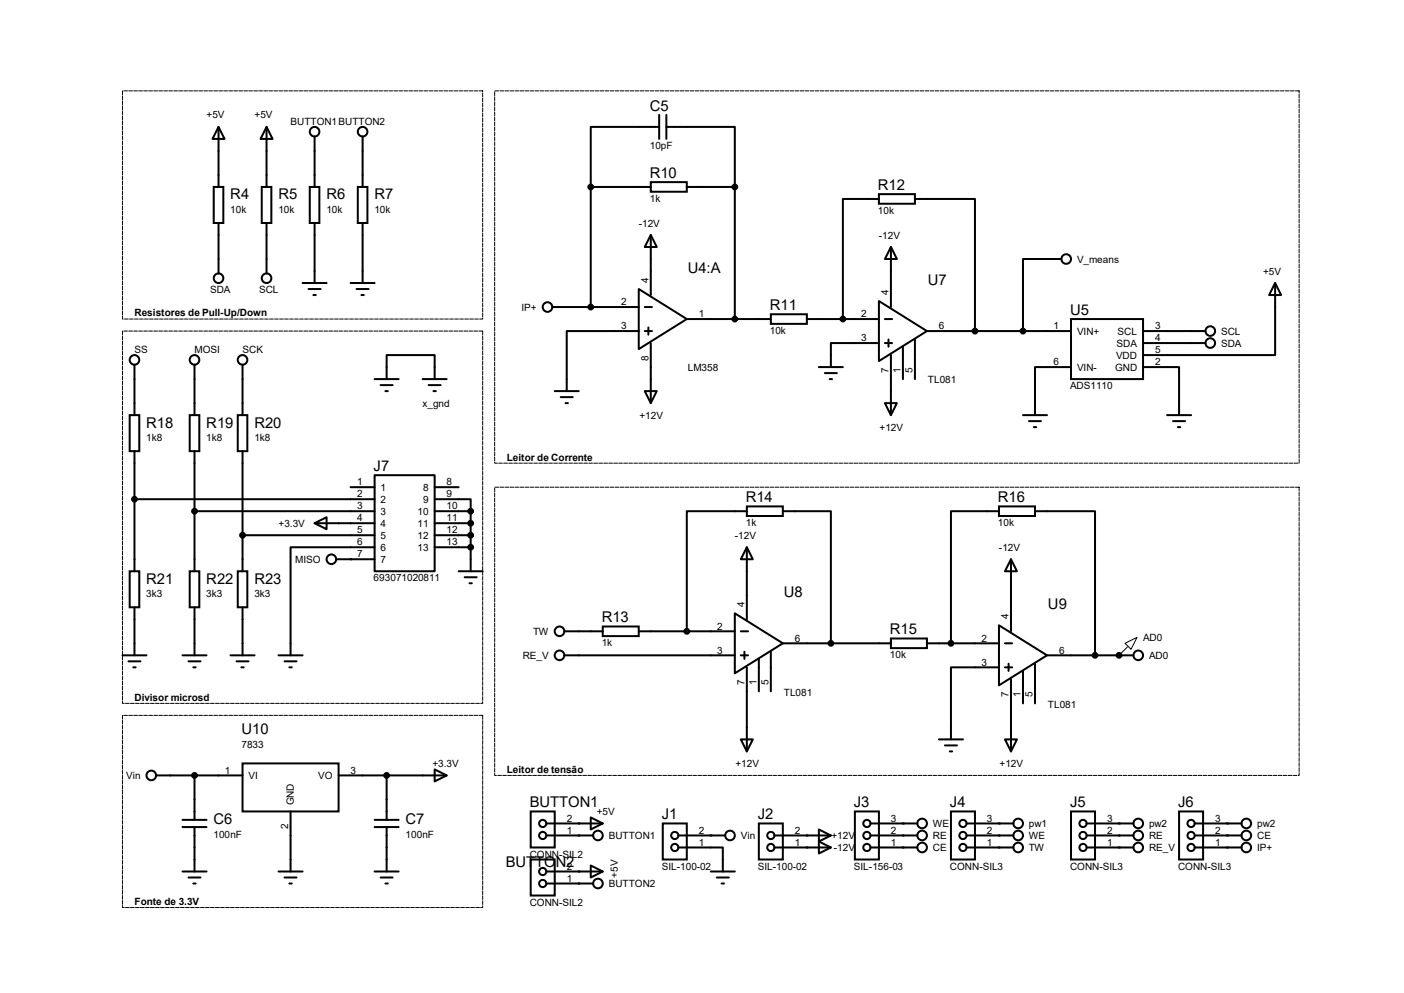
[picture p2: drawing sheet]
<svg xmlns="http://www.w3.org/2000/svg" width="297mm" height="210mm" viewBox="0 0 297 210" stroke-linecap="round" stroke-linejoin="round" font-family="sans-serif">
<g fill="none" stroke="#000" stroke-width=".42">
<path d="M45.2 39.5h2v7.7h-2zM46.2 26.8l1.3 2.6h-2.5zM46.2 26.8v12.7M55.4 39.5h2v7.7h-2zM56.4 26.8l1.3 2.6h-2.6zM56.4 26.8v12.7M65.5 39.5h2.1v7.7h-2.1zM66.5 28.9v10.6M75.7 39.5h2v7.7h-2zM76.7 28.9v10.6M125 39.5h12.7M125 39.5v25.4"/>
<path d="M137.7 38.5h7.6v2.1h-7.6zM139.4 26.8h-14.4v12.7M139.4 24.3v5.1M141 26.8h14.4v12.7M141 24.3v5.1M145.3 39.5h10.1M155.4 39.5v28M46.2 47.2v10.6M56.4 47.2v10.6M64 59.9h5.1M66.5 47.2v12.7M74.2 59.9h5"/>
<path d="M76.7 47.2v12.7M137.7 49.7l1.2 2.5h-2.5zM137.7 49.7v12.7M185.9 41.1h7.6v2h-7.6zM185.9 42.1h-7.6v25.4M188.5 52.2l1.2 2.6h-2.5zM188.5 52.2v12.7M193.5 42.1h12.7v27.9M224.5 54.8h-8.1v15.2M269.7 59.9l1.3 2.5h-2.5zM269.7 59.9v15.2h-27.9M28.4 77.1v10.7"/>
<path d="M41.1 77.1v10.7M51.3 77.1v10.7M65.3 61.1h2.5M66.3 62.4h.5M75.4 61.1h2.6M76.5 62.4h.5M116.8 64.9h18.3M135.1 61.1l10.2 6.4-10.2 6.3zM135.1 70h-15.2v12.7M136.4 64.9h1.5M136.4 70h1.5M137.2 69.3v1.5"/>
<path d="M137.7 72.6v12.7M145.3 67.5h17.8M163.1 66.5h7.6v2h-7.6zM170.7 67.5h15.2M173.2 77.6h5.1M174.5 78.9h2.5M185.9 63.7l10.2 6.3-10.2 6.4zM185.9 72.6h-10.1v5M187.2 67.5h1.5M187.2 72.6h1.5M188 71.8v1.5M188.5 75.1v12.7"/>
<path d="M191 73.3v6.9M193.5 71.8v8.4M196.1 70h30.5M226.6 67.5h15.2v12.7h-15.2zM226.6 77.6h-7.7v10.2M241.8 77.6h7.6v10.2M241.8 70h13.2M241.8 72.6h13.2M27.4 87.8h2.1v7.6h-2.1zM28.4 95.4v25.4M40.1 87.8h2.1v7.6h-2.1zM41.1 95.4v25.4"/>
<path d="M50.3 87.8h2v7.6h-2zM51.3 95.4v25.4M79.2 80.2h5.1M80.5 81.4h2.6M81.5 82.7h.5M81.8 80.2v-5.1h10.1v5.1M89.4 80.2h5.1M90.7 81.4h2.5M91.7 82.7h.5M117.3 82.7h5.1M118.6 84h2.6M119.6 85.3h.5"/>
<path d="M136.4 82.7h2.5l-1.2 2.6zM175.5 80.2h.5M187.2 85.3h2.5l-1.2 2.5zM216.4 87.8h5.1M217.7 89.1h2.5M218.7 90.3h.5M246.9 87.8h5.1M248.2 89.1h2.5M249.2 90.3h.5M28.4 105.6h50.8M41.1 108.1h38.1M51.3 113.2h27.9"/>
<path d="M66.5 110.7l2.6-1.3v2.5zM66.5 110.7h12.7M71.1 118.3h8.1M74.2 103h5M79.2 100.5h12.7v20.3h-12.7zM79.2 115.7h-17.7v22.9M91.9 105.6h7.7v2.5M91.9 108.1h7.7M91.9 110.7h7.7M91.9 113.2h7.7M91.9 115.7h7.7M91.9 103h5.1"/>
<path d="M99.6 108.1v12.7M158 115.7l1.3 2.6h-2.6zM158 107.1h7.6v2h-7.6zM158 108.1h-12.7v25.4M158 115.7v15.3M165.6 108.1h10.2v28M211.3 107.1h7.6v2h-7.6zM211.3 108.1h-10.1v28M213.9 118.3l1.2 2.5h-2.5zM213.9 118.3v15.2M218.9 108.1h12.7v30.5M25.9 138.6h5.1"/>
<path d="M27.2 139.9h2.5M27.4 120.8h2.1v7.6h-2.1zM28.4 128.4v10.2M38.6 138.6h5.1M39.9 139.9h2.5M40.1 120.8h2.1v7.6h-2.1zM41.1 128.4v10.2M48.8 138.6h5M50 139.9h2.6M50.3 120.8h2v7.6h-2zM51.3 128.4v10.2M58.9 138.6h5.1"/>
<path d="M60.2 139.9h2.5M97 120.8h5.1M98.3 122.1h2.5M99.3 123.4h.5M119.4 133.5h8.1M119.4 138.6h36M127.5 132.5h7.6v2h-7.6zM135.1 133.5h20.3M155.4 129.7l10.2 6.4-10.2 6.3zM156.7 133.5h1.5M156.7 138.6h1.5M157.5 137.8v1.6"/>
<path d="M160.5 139.4v6.8M163.1 137.8v8.4M165.6 136.1h22.9M188.5 135h7.6v2.1h-7.6zM196.1 136.1h15.2M211.3 132.2l10.2 6.4-10.2 6.3zM212.6 136.1h1.5M221.5 138.6h18.3M28.2 141.1h.5M40.9 141.1h.5M51.1 141.1h.5M61.2 141.1h.5"/>
<path d="M156.7 156.4h2.6l-1.3 2.5zM158 141.1v17.8M198.6 156.4h5.1M199.9 157.6h2.5M200.9 158.9h.5M211.3 141.1h-10.1v15.3M212.6 156.4h2.5l-1.2 2.5zM212.6 141.1h1.5M213.4 140.4v1.5M213.9 143.7v15.2M216.4 141.9v6.9M218.9 140.4v8.4"/>
<path d="M33 164h18.3M38.6 173.4h5.1M38.6 174.9h5.1M41.1 164v9.4M41.1 174.9v9.4M51.3 161.5h20.3v10.1h-20.3zM61.5 171.6v12.7M71.6 164h22.9M79.2 173.4h5.1M79.2 174.9h5.1M81.8 164v9.4M81.8 174.9v9.4"/>
<path d="M91.9 162.7l2.6 1.3-2.6 1.3zM112.3 171.6h5v7.6h-5zM115.6 176.7h9.9M115.6 174.2h11.9M125 172.9l2.5 1.3-2.5 1.2zM140.2 174.2h5.1v7.6h-5.1zM143.5 179.2h9.4v5.1M143.5 176.7h9.9M160.5 174.2h5.1v7.6h-5.1zM163.8 179.2h12M163.8 176.7h12M173.2 175.4l2.6 1.3-2.6 1.3z"/>
<path d="M173.2 178l2.6 1.2-2.6 1.3zM180.8 171.6h5.1v10.2h-5.1zM184.1 179.2h10M184.1 176.7h10M184.1 174.2h10M201.2 171.6h5v10.2h-5zM204.5 179.2h9.9M204.5 176.7h9.9M204.5 174.2h9.9M226.6 171.6h5v10.2h-5zM229.9 179.2h9.9M229.9 176.7h9.9"/>
<path d="M229.9 174.2h9.9M249.4 171.6h5.1v10.2h-5.1zM252.7 179.2h9.9M252.7 176.7h9.9M252.7 174.2h9.9M38.6 184.3h5.1M39.9 185.6h2.5M40.9 186.9h.5M58.9 184.3h5.1M60.2 185.6h2.5M61.2 186.9h.5M79.2 184.3h5.1"/>
<path d="M80.5 185.6h2.6M81.5 186.9h.5M112.3 181.8h5v7.6h-5zM115.6 184.3h11.9M115.6 186.9h9.9M125 183l2.5 1.3-2.5 1.3zM150.4 184.3h5M151.6 185.6h2.6M152.7 186.9h.5"/>
<circle cx="66.5" cy="27.9" r="1.02"/>
<circle cx="76.7" cy="27.9" r="1.02"/>
<circle cx="46.2" cy="58.8" r="1.02"/>
<circle cx="56.4" cy="58.8" r="1.02"/>
<circle cx="225.6" cy="54.8" r="1.02"/>
<circle cx="28.4" cy="76.1" r="1.02"/>
<circle cx="41.1" cy="76.1" r="1.02"/>
<circle cx="51.3" cy="76.1" r="1.02"/>
<circle cx="115.8" cy="64.9" r="1.02"/>
<circle cx="256" cy="70" r="1.02"/>
<circle cx="256" cy="72.6" r="1.02"/>
<circle cx="70.1" cy="118.3" r="1.02"/>
<circle cx="118.4" cy="138.6" r="1.02"/>
<circle cx="118.4" cy="133.5" r="1.02"/>
<circle cx="240.8" cy="138.6" r="1.02"/>
<circle cx="32" cy="164" r="1.02"/>
<circle cx="114.8" cy="176.7" r=".76"/>
<circle cx="114.8" cy="174.2" r=".76"/>
<circle cx="126.5" cy="176.7" r="1.02"/>
<circle cx="142.7" cy="176.7" r=".76"/>
<circle cx="142.7" cy="179.2" r=".76"/>
<circle cx="154.4" cy="176.7" r="1.02"/>
<circle cx="163.1" cy="179.2" r=".76"/>
<circle cx="163.1" cy="176.7" r=".76"/>
<circle cx="183.4" cy="176.7" r=".76"/>
<circle cx="183.4" cy="174.2" r=".76"/>
<circle cx="183.4" cy="179.2" r=".76"/>
<circle cx="195.1" cy="179.2" r="1.02"/>
<circle cx="195.1" cy="176.7" r="1.02"/>
<circle cx="195.1" cy="174.2" r="1.02"/>
<circle cx="203.7" cy="179.2" r=".76"/>
<circle cx="203.7" cy="176.7" r=".76"/>
<circle cx="203.7" cy="174.2" r=".76"/>
<circle cx="215.4" cy="174.2" r="1.02"/>
<circle cx="215.4" cy="179.2" r="1.02"/>
<circle cx="215.4" cy="176.7" r="1.02"/>
<circle cx="229.1" cy="179.2" r=".76"/>
<circle cx="229.1" cy="176.7" r=".76"/>
<circle cx="229.1" cy="174.2" r=".76"/>
<circle cx="240.8" cy="179.2" r="1.02"/>
<circle cx="240.8" cy="176.7" r="1.02"/>
<circle cx="240.8" cy="174.2" r="1.02"/>
<circle cx="252" cy="176.7" r=".76"/>
<circle cx="252" cy="179.2" r=".76"/>
<circle cx="252" cy="174.2" r=".76"/>
<circle cx="263.7" cy="174.2" r="1.02"/>
<circle cx="263.7" cy="179.2" r="1.02"/>
<circle cx="263.7" cy="176.7" r="1.02"/>
<circle cx="114.8" cy="184.3" r=".76"/>
<circle cx="114.8" cy="186.9" r=".76"/>
<circle cx="126.5" cy="186.9" r="1.02"/>
</g>
<g fill="#000">
<circle cx="74.2" cy="118.3" r=".21"/>
<circle cx="236.7" cy="138.6" r=".21"/>
<circle cx="122.4" cy="176.7" r=".21"/>
<circle cx="122.4" cy="174.2" r=".21"/>
<circle cx="150.4" cy="176.7" r=".21"/>
<circle cx="170.7" cy="179.2" r=".21"/>
<circle cx="170.7" cy="176.7" r=".21"/>
<circle cx="191" cy="179.2" r=".21"/>
<circle cx="191" cy="174.2" r=".21"/>
<circle cx="191" cy="176.7" r=".21"/>
<circle cx="211.3" cy="179.2" r=".21"/>
<circle cx="211.3" cy="174.2" r=".21"/>
<circle cx="211.3" cy="176.7" r=".21"/>
<circle cx="236.7" cy="176.7" r=".21"/>
<circle cx="236.7" cy="174.2" r=".21"/>
<circle cx="236.7" cy="179.2" r=".21"/>
<circle cx="259.6" cy="179.2" r=".21"/>
<circle cx="259.6" cy="176.7" r=".21"/>
<circle cx="259.6" cy="174.2" r=".21"/>
<circle cx="122.4" cy="184.3" r=".21"/>
<circle cx="122.4" cy="186.9" r=".21"/>
</g>
<g fill="#000" stroke="#000" stroke-width=".42">
<circle cx="125" cy="39.5" r=".51"/>
<circle cx="155.4" cy="39.5" r=".51"/>
<circle cx="125" cy="64.9" r=".51"/>
<circle cx="155.4" cy="67.5" r=".51"/>
<circle cx="178.3" cy="67.5" r=".51"/>
<circle cx="206.2" cy="70" r=".51"/>
<circle cx="216.4" cy="70" r=".51"/>
<circle cx="28.4" cy="105.6" r=".51"/>
<circle cx="41.1" cy="108.1" r=".51"/>
<circle cx="51.3" cy="113.2" r=".51"/>
<circle cx="99.6" cy="115.7" r=".51"/>
<circle cx="99.6" cy="113.2" r=".51"/>
<circle cx="99.6" cy="108.1" r=".51"/>
<circle cx="99.6" cy="110.7" r=".51"/>
<circle cx="145.3" cy="133.5" r=".51"/>
<circle cx="175.8" cy="136.1" r=".51"/>
<circle cx="201.2" cy="136.1" r=".51"/>
<circle cx="231.6" cy="138.6" r=".51"/>
<circle cx="236.7" cy="138.6" r=".51"/>
<circle cx="41.1" cy="164" r=".51"/>
<circle cx="81.8" cy="164" r=".51"/>
</g>
<path d="M25.9 19.2h76.2v48.3h-76.2zM104.6 19.2h170.2v78.8h-170.2zM25.9 70h76.2v78.8h-76.2zM104.6 103h170.2v61h-170.2zM25.9 151.3h76.2v40.6h-76.2z" fill="none" stroke="#000" stroke-width=".21" stroke-dasharray=".8 .3"/>
<path d="M238 136.1l2.5-1.3-1.2 2.5zM238.5 136.8l-1.8 1.8" fill="none" stroke="#000" stroke-width=".21"/>
<g font-size="3.1">
<text x="137.5" y="23.4">C5</text>
<text x="137.5" y="37.6">R10</text>
<text x="185.7" y="40.2">R12</text>
<text x="48.7" y="42.2">R4</text>
<text x="58.9" y="42.2">R5</text>
<text x="69" y="42.2">R6</text>
<text x="79.2" y="42.2">R7</text>
<text x="145.5" y="57.7">U4:A</text>
<text x="162.9" y="65.6">R11</text>
<text x="196.3" y="60.2">U7</text>
<text x="226.4" y="66.6">U5</text>
<text x="30.9" y="90.4">R18</text>
<text x="43.6" y="90.4">R19</text>
<text x="53.8" y="90.4">R20</text>
<text x="79" y="99.6">J7</text>
<text x="157.8" y="106.2">R14</text>
<text x="211.1" y="106.2">R16</text>
<text x="30.9" y="123.4">R21</text>
<text x="43.6" y="123.4">R22</text>
<text x="53.8" y="123.4">R23</text>
<text x="127.3" y="131.6">R13</text>
<text x="165.8" y="126.3">U8</text>
<text x="221.7" y="128.8">U9</text>
<text x="188.3" y="134.2">R15</text>
<text x="51.1" y="155.2">U10</text>
<text x="112.1" y="170.7">BUTTON1</text>
<text x="140" y="173.3">J1</text>
<text x="160.3" y="173.3">J2</text>
<text x="180.6" y="170.7">J3</text>
<text x="201" y="170.7">J4</text>
<text x="226.4" y="170.7">J5</text>
<text x="249.2" y="170.7">J6</text>
<text x="45.2" y="174.2">C6</text>
<text x="85.8" y="174.2">C7</text>
<text x="107" y="183.4">BUTTON2</text>
</g>
<g font-size="2.1">
<text x="43.7" y="25.1">+5V</text>
<text x="53.8" y="25.1">+5V</text>
<text x="61.5" y="26.3">BUTTON1BUTTON2</text>
<text x="137.5" y="31.5">10pF</text>
<text x="48.7" y="45.1">10k</text>
<text x="58.9" y="45.1">10k</text>
<text x="69" y="45.1">10k</text>
<text x="79.2" y="45.1">10k</text>
<text x="135.1" y="47.9">-12V</text>
<text x="137.5" y="42.7">1k</text>
<text x="185.7" y="45.3">10k</text>
<text x="185.9" y="50.5">-12V</text>
<text x="137.2" y="59.9" transform="rotate(-90 137.2 59.9)">4</text>
<text x="227.8" y="55.5">V_means</text>
<text x="267.2" y="58.1">+5V</text>
<text x="44.4" y="61.9">SDA</text>
<text x="54.8" y="61.9">SCL</text>
<text x="110.3" y="65.7">IP+</text>
<text x="131.4" y="64.6">2</text>
<text x="188" y="62.4" transform="rotate(-90 188 62.4)">4</text>
<text x="28.4" y="66.9">Resistores de Pull-Up/Down</text>
<text x="131.4" y="69.6">3</text>
<text x="147.8" y="67.1">1</text>
<text x="162.9" y="70.7">10k</text>
<text x="182.2" y="67.1">2</text>
<text x="198.6" y="69.6">6</text>
<text x="222.8" y="69.6">1</text>
<text x="227.8" y="70.8">VIN+</text>
<text x="236.4" y="70.8">SCL</text>
<text x="244.3" y="69.6">3</text>
<text x="258.3" y="70.8">SCL</text>
<text x="28.4" y="74.6">SS</text>
<text x="41.1" y="74.6">MOSI</text>
<text x="51.3" y="74.6">SCK</text>
<text x="137.2" y="76.3" transform="rotate(-90 137.2 76.3)">8</text>
<text x="182.2" y="72.2">3</text>
<text x="222.8" y="77.3">6</text>
<text x="236.1" y="75.9">VDD</text>
<text x="236.2" y="73.3">SDA</text>
<text x="244.3" y="72.2">4</text>
<text x="244.3" y="74.7">5</text>
<text x="244.3" y="77.3">2</text>
<text x="258.3" y="73.3">SDA</text>
<text x="145.5" y="78.5">LM358</text>
<text x="188" y="78.8" transform="rotate(-90 188 78.8)">7</text>
<text x="190.5" y="78.8" transform="rotate(-90 190.5 78.8)">1</text>
<text x="193" y="78.8" transform="rotate(-90 193 78.8)">5</text>
<text x="196.3" y="81.1">TL081</text>
<text x="226.4" y="82.3">ADS1110</text>
<text x="227.8" y="78.4">VIN-</text>
<text x="235.9" y="78.4">GND</text>
<text x="89.4" y="86">x_gnd</text>
<text x="135.3" y="88.6">+12V</text>
<text x="30.9" y="93.3">1k8</text>
<text x="43.6" y="93.3">1k8</text>
<text x="53.8" y="93.3">1k8</text>
<text x="186.1" y="91.1">+12V</text>
<text x="107.2" y="97.4">Leitor de Corrente</text>
<text x="75.5" y="102.7">1</text>
<text x="75.5" y="105.2">2</text>
<text x="75.5" y="107.7">3</text>
<text x="80.5" y="103.8">1</text>
<text x="80.5" y="106.3">2</text>
<text x="89.5" y="103.8">8</text>
<text x="89.5" y="106.3">9</text>
<text x="94.5" y="102.7">8</text>
<text x="94.5" y="105.2">9</text>
<text x="94.5" y="107.7">10</text>
<text x="58.9" y="111.4">+3.3V</text>
<text x="75.5" y="110.3">4</text>
<text x="75.5" y="112.8">5</text>
<text x="80.5" y="108.9">3</text>
<text x="80.5" y="111.4">4</text>
<text x="80.5" y="114">5</text>
<text x="88.3" y="108.9">10</text>
<text x="88.3" y="111.4">11</text>
<text x="88.3" y="114">12</text>
<text x="94.5" y="110.3">11</text>
<text x="94.5" y="112.8">12</text>
<text x="155.4" y="114">-12V</text>
<text x="157.8" y="111.3">1k</text>
<text x="211.1" y="111.3">10k</text>
<text x="62.4" y="119">MISO</text>
<text x="75.5" y="115.4">6</text>
<text x="75.5" y="117.9">7</text>
<text x="80.5" y="116.5">6</text>
<text x="80.5" y="119">7</text>
<text x="88.3" y="116.5">13</text>
<text x="94.5" y="115.4">13</text>
<text x="211.3" y="116.5">-12V</text>
<text x="79" y="123">693071020811</text>
<text x="30.9" y="126.4">3k3</text>
<text x="43.6" y="126.4">3k3</text>
<text x="53.8" y="126.4">3k3</text>
<text x="157.5" y="128.4" transform="rotate(-90 157.5 128.4)">4</text>
<text x="213.4" y="131" transform="rotate(-90 213.4 131)">4</text>
<text x="112.8" y="134.3">TW</text>
<text x="127.3" y="136.7">1k</text>
<text x="151.7" y="133.1">2</text>
<text x="168.1" y="135.7">6</text>
<text x="207.6" y="135.7">2</text>
<text x="241.8" y="135.6">AD0</text>
<text x="110.6" y="139.4">RE_V</text>
<text x="151.7" y="138.2">3</text>
<text x="188.3" y="139.2">10k</text>
<text x="207.6" y="140.8">3</text>
<text x="224" y="138.2">6</text>
<text x="243.1" y="139.4">AD0</text>
<text x="28.4" y="148.2">Divisor microsd</text>
<text x="157.5" y="144.9" transform="rotate(-90 157.5 144.9)">7</text>
<text x="160" y="144.9" transform="rotate(-90 160 144.9)">1</text>
<text x="162.6" y="144.9" transform="rotate(-90 162.6 144.9)">5</text>
<text x="165.8" y="147.1">TL081</text>
<text x="213.4" y="147.4" transform="rotate(-90 213.4 147.4)">7</text>
<text x="215.9" y="147.4" transform="rotate(-90 215.9 147.4)">1</text>
<text x="218.4" y="147.4" transform="rotate(-90 218.4 147.4)">5</text>
<text x="221.7" y="149.6">TL081</text>
<text x="51.1" y="158.1">7833</text>
<text x="26.7" y="164.8">Vin</text>
<text x="47.6" y="163.6">1</text>
<text x="52.6" y="164.8">VI</text>
<text x="67.3" y="164.8">VO</text>
<text x="74.2" y="163.6">3</text>
<text x="91.5" y="162.2">+3.3V</text>
<text x="107.2" y="163.4">Leitor de tensão</text>
<text x="155.6" y="162.2">+12V</text>
<text x="211.5" y="162.2">+12V</text>
<text x="62.1" y="170.3" transform="rotate(-90 62.1 170.3)">GND</text>
<text x="119.9" y="173.8">2</text>
<text x="126.2" y="172.4">+5V</text>
<text x="188.5" y="173.8">3</text>
<text x="208.8" y="173.8">3</text>
<text x="234.2" y="173.8">3</text>
<text x="257" y="173.8">3</text>
<text x="45.2" y="177.2">100nF</text>
<text x="61" y="175.3" transform="rotate(-90 61 175.3)">2</text>
<text x="85.8" y="177.2">100nF</text>
<text x="119.9" y="176.3">1</text>
<text x="128.8" y="177.5">BUTTON1</text>
<text x="147.8" y="178.9">1</text>
<text x="147.8" y="176.3">2</text>
<text x="156.7" y="177.5">Vin</text>
<text x="168.1" y="178.9">1</text>
<text x="168.1" y="176.3">2</text>
<text x="175.9" y="177.5">+12V</text>
<text x="188.5" y="178.9">1</text>
<text x="188.5" y="176.3">2</text>
<text x="197.4" y="174.9">WE</text>
<text x="197.4" y="177.5">RE</text>
<text x="208.8" y="178.9">1</text>
<text x="208.8" y="176.3">2</text>
<text x="217.7" y="177.5">WE</text>
<text x="217.7" y="174.9">pw1</text>
<text x="234.2" y="178.9">1</text>
<text x="234.2" y="176.3">2</text>
<text x="243.1" y="177.5">RE</text>
<text x="243.1" y="174.9">pw2</text>
<text x="257" y="178.9">1</text>
<text x="257" y="176.3">2</text>
<text x="265.9" y="177.5">CE</text>
<text x="265.9" y="174.9">pw2</text>
<text x="112.1" y="181.4">CONN-SIL2</text>
<text x="119.9" y="183.9">2</text>
<text x="130.7" y="185.6" transform="rotate(-90 130.7 185.6)">+5V</text>
<text x="140" y="183.9">SIL-100-02</text>
<text x="160.3" y="183.9">SIL-100-02</text>
<text x="176.4" y="180">-12V</text>
<text x="180.6" y="183.9">SIL-156-03</text>
<text x="197.4" y="180">CE</text>
<text x="201" y="183.9">CONN-SIL3</text>
<text x="217.7" y="180">TW</text>
<text x="226.4" y="183.9">CONN-SIL3</text>
<text x="243.1" y="180">RE_V</text>
<text x="249.2" y="183.9">CONN-SIL3</text>
<text x="265.9" y="180">IP+</text>
<text x="28.4" y="191.4">Fonte de 3.3V</text>
<text x="112.1" y="191.6">CONN-SIL2</text>
<text x="119.9" y="186.5">1</text>
<text x="128.8" y="187.6">BUTTON2</text>
</g>
</svg>
